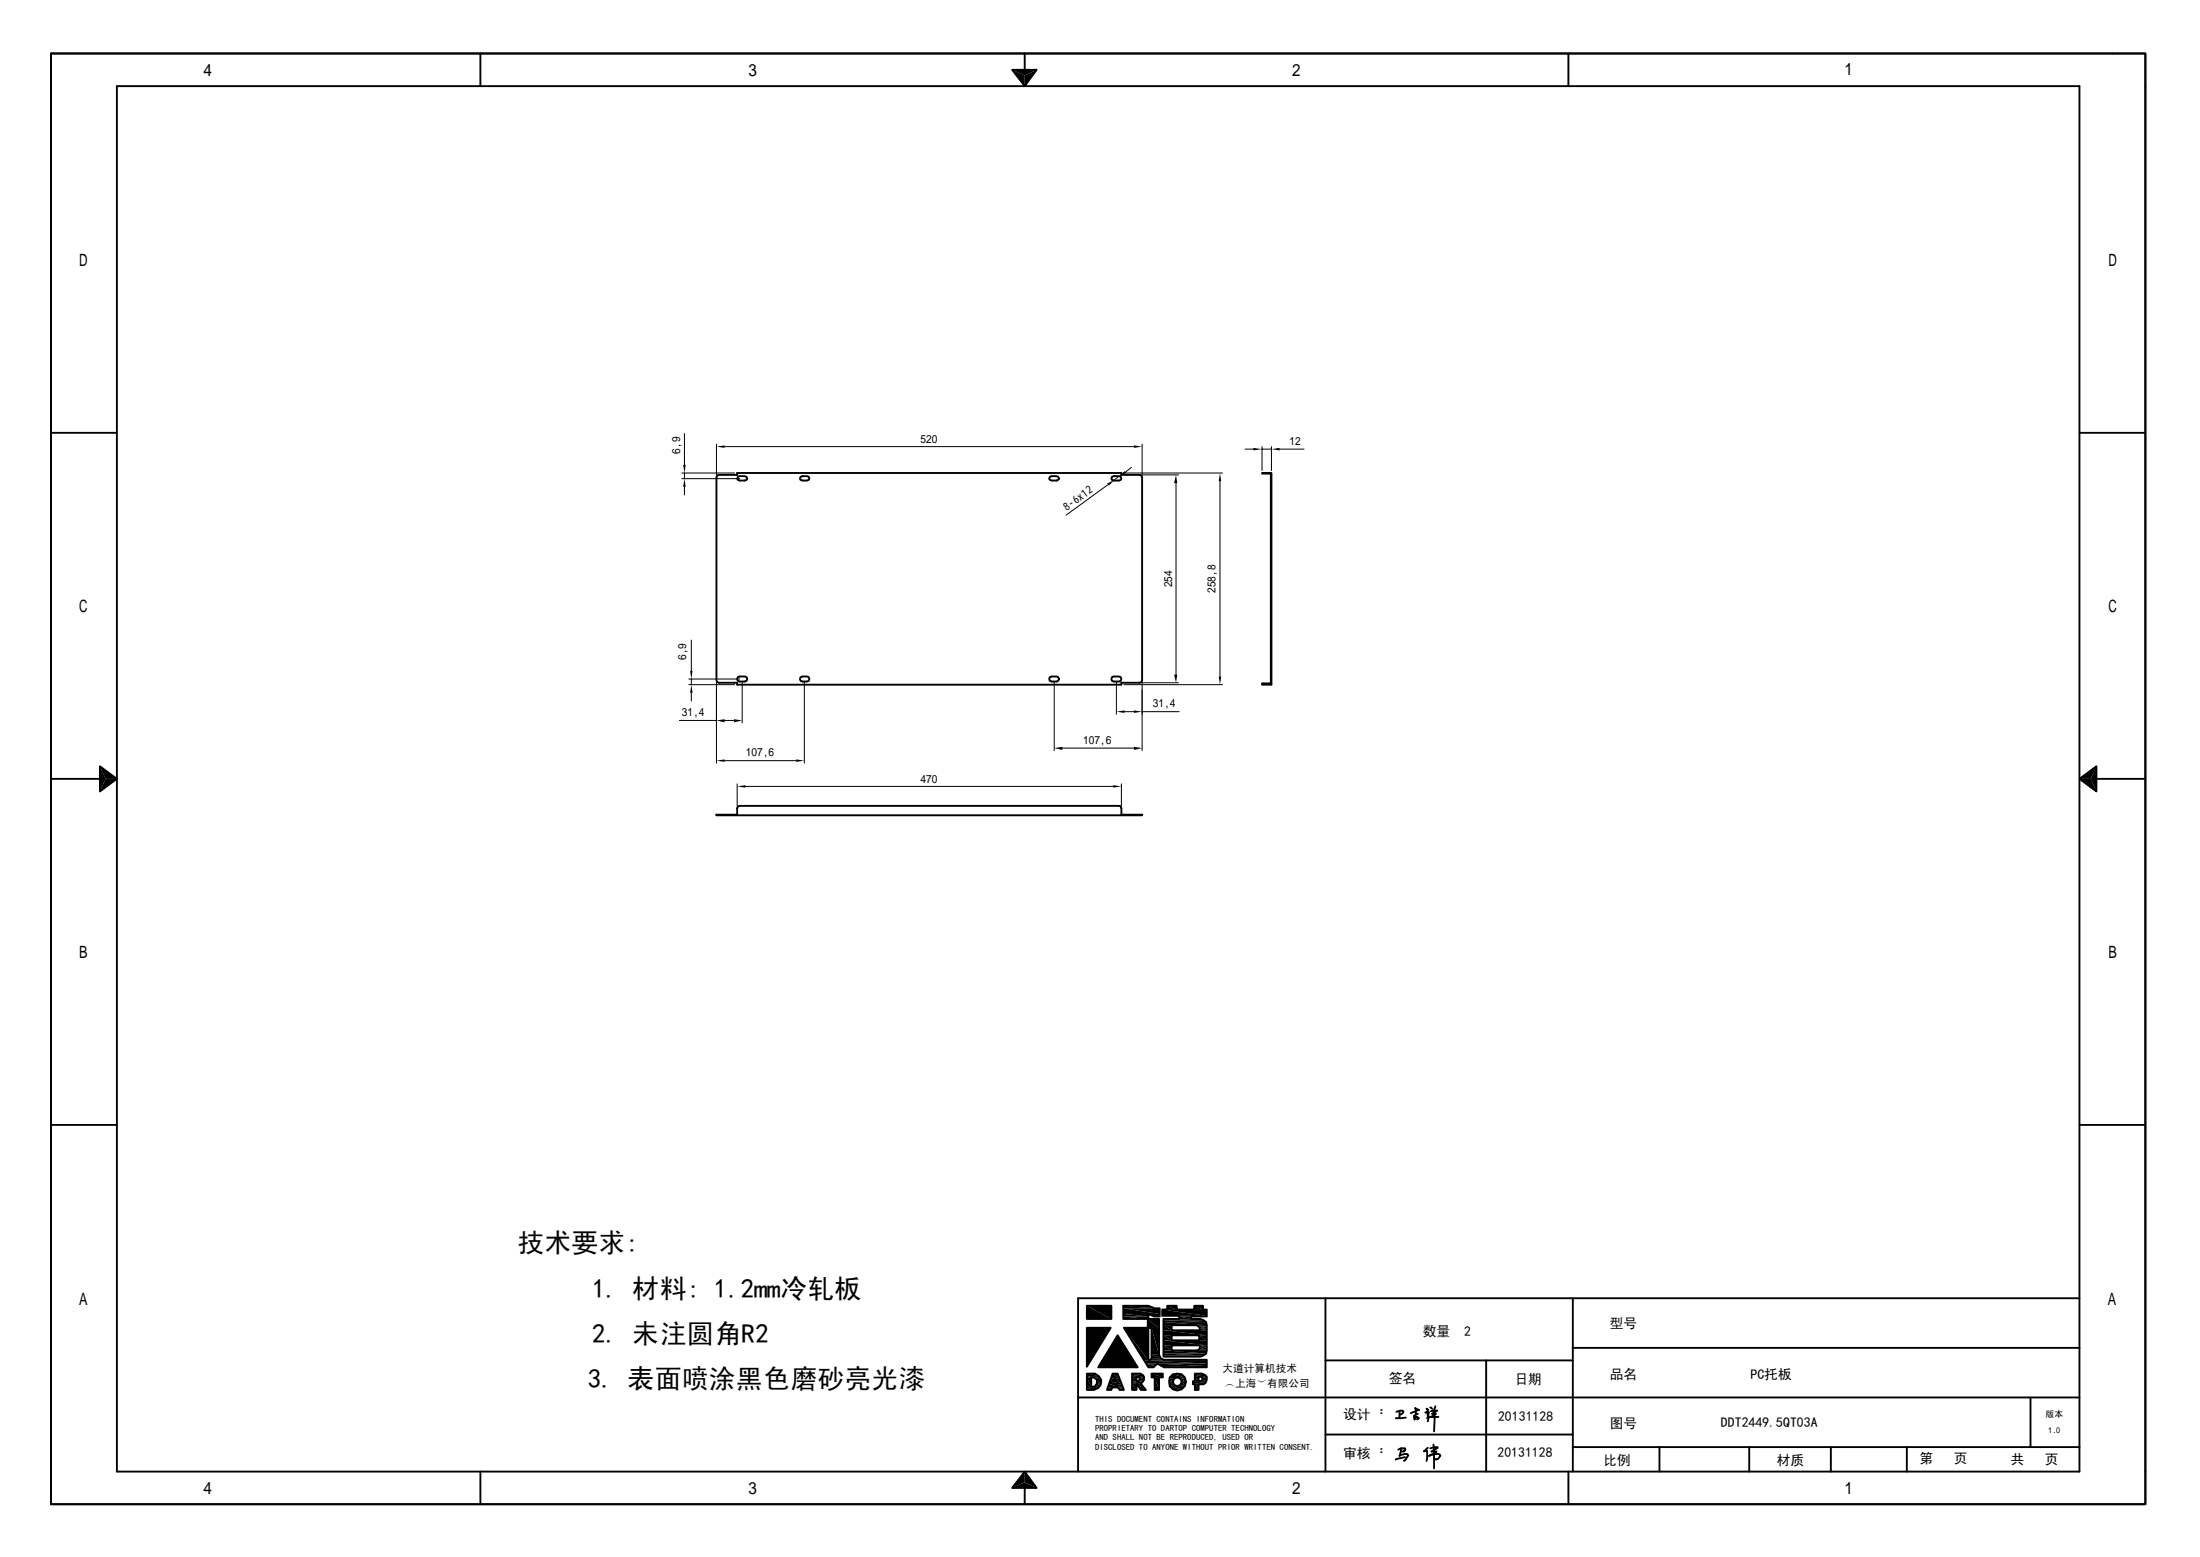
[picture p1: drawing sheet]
<svg xmlns="http://www.w3.org/2000/svg" width="297mm" height="210mm" viewBox="0 0 297 210" stroke-linecap="round" stroke-linejoin="round" font-family="sans-serif">
<g fill="none" stroke="#000" stroke-width=".25">
<path d="M6.9 7.2h282.4v195.6h-282.4zM15.8 11.6h264.6v186.8h-264.6zM64.8 7.2v4.4M136.5 9.4h3.3l-1.6 2.2zM138.2 7.2v2.2M211.5 7.2v4.4M6.9 58.3h8.9M280.4 58.3h8.9M96.7 64.1l.3-.1h2.4v-.2h51.8v.2h2.5l.2 .1 .1 .3v27.3l-.1 .3h-.2h-2.5v.3h-51.8v-.3h-2.4h-.3l-.1-.3v-27.3zM99.5 64.3l.9-.1 .3 .1 .1 .2-.1 .2-.3 .1h-.6l-.3-.1-.1-.2zM108 64.3l.8-.1 .3 .1v.2v.2l-.3 .1h-.6l-.2-.1-.1-.2zM141.6 64.3l.9-.1 .3 .3-.3 .3h-.7l-.2-.1-.1-.2z"/>
<path d="M150 64.3l.9-.1 .2 .1 .1 .2-.1 .2-.2 .1h-.7l-.2-.1-.1-.2zM170.2 63.8h1.3v28.5h-1.3v-.2h1.2v-28.2h-1.2zM99.5 91.3l.9-.1 .3 .1 .1 .2-.1 .3-.9 .1-.3-.1-.1-.3zM108 91.3l.8-.1 .3 .1v.2v.3l-.9 .1-.2-.1-.1-.3zM141.6 91.3l.9-.1 .3 .3-.3 .4h-.7l-.2-.1-.1-.3zM150 91.3l.9-.1 .2 .1 .1 .2-.1 .3-.9 .1-.2-.1-.1-.3zM6.9 105h6.6M13.5 103.3l2.3 1.7-2.3 1.7zM96.6 109.8h2.8v-.8l.1-.3 .3-.1h51.2l.1 .1 .1 .3v.8h2.8v.1h-57.4zM280.4 105l2.3-1.7v3.4zM282.7 105h6.6M6.9 151.7h8.9"/>
<path d="M280.4 151.7h8.9M146.6 179h3.2l-3.2 5.2zM146.6 176h3.3v1.8h-3.3zM151.5 176h3.4l.8 .4h.7v1.1h-.8l-.7-.4v.7h1.4v4.8l.3 .5 .4 .2h5.7v1h-5.7l-.9-.5-.6 .5h-.6l-3.3-5.3h3.2v-1.2h-3.3zM154.9 179h.4v4.1l-.3 .3h-.1zM156.7 176.5h.7v-.5h1.3v.5h2.4v-.5h1.1v.5h.5v1h-2.1v.3h1.3l.8 .4v.5v3.3v.5l-.8 .4h-5v-5.1h2.1v-.4h-2.3zM156.9 178.1h5.8M158 178.7h3.4l.4 .4v.2h-3.8zM158 179.9v.8h3.7v-.7h-3.7M178.7 175v23.4M212.1 175v23.4M280.4 175h-135v23.4"/>
<path d="M64.8 198.4v4.4M138.2 198.4l1.6 2.2h-3.3zM145.4 188.4h135M146.6 185.2v2.2h.9l.6-.3 .3-.4 .1-.7-.3-.5-.5-.3h-1M147.2 185.7h.3l.4 .3v.5l-.3 .5h-.4zM150 185.2h.7l.9 2.2h-.6l-.2-.4h-.8l-.1 .4h-.6zM150.4 185.9l.2 .7h-.5zM150.7 180l2.7 4.3h-5.3zM152.7 185.2h1.1l.3 .1a.75 .75 0 0 1-.2 1.2l.6 .9h-.6l-.6-.9v.9h-.6zM153.3 185.6h.2l.2 .2v.2l-.2 .2h-.2zM155.3 185.2h1.5v.5h-.5v1.7h-.6v-1.7h-.4zM156.1 183.8v.1"/>
<path d="M156.9 182.6h5.8M158 181.3v.7h3.4h.2l.2-.3v-.3h-3.8M158.2 185.3l.6-.1a1.15 1.15 0 0 1 1.1 1.4 1.15 1.15 0 0 1-1.7 .7 1.27 1.27 0 0 1 0-2zM161.1 185.2h1l.4 .1a.77 .77 0 0 1-.2 1.3h-.7v.8h-.5v-.8h-.2v-.4h.2zM161.6 185.6h.4l.2 .2v.2l-.3 .2h-.3zM178.7 183.4h33.4M178.7 193.4h33.4M188.3 190.3l.9-.1v.2l-.4 .3M188.6 195.4l.3-.1h.6v.2l-.2 .2h-.2M188.7 190.3v.9h-.5M189 195.3l-.3 1 .3-.2 .4-.1h.4l.1 .2-.4 .7h-.2M189.5 196.4l-1.3 .4"/>
<path d="M189.6 191.1l-.9 .1M190.3 190.5l1.1-.4-.5-.3v.9M190.7 191l.1 .4v-.3l.1-.1 .3 .1-.1 .3 .3-.2M191.2 190.6l-.5 .3M192 195.6h.5l-.1 1.3M192.2 190.4l.3-.1 .2 .1-.1 .1-.1 1.1M192.4 189.9l.2 .2M192.5 190.4v.4v.6v-.3l.3-.1M192.5 195.2l-.5 .5M192.9 189.8l.2 .1M192.9 195.3l.7-.2 .3 .1-.8 .5h.6l-.4 .3-.6 .3 .5-.2a.79 .79 0 0 1 1 .1 .6 .6 0 0 1-.7 .5M193 190.3l.8-.1-.7 .4h.5l-.7 .4h1.1"/>
<path d="M193.3 190.2l.2 .9-.1 1.9M193.3 194.7l.1 3.3M193.6 189.6l-.2 .5M200.4 183.4v15M211.5 198.4v4.4M212.1 195.1h68.3M212.1 181.7h68.3M223.8 195.1v3.3M235.9 195.1v3.3M246.9 195.1v3.3M257.1 195.1v3.3M273.8 188.4v6.7"/>
<path d="M138.2 200.6v2.2"/>
<circle cx="158.8" cy="186.3" r=".6"/>
</g>
<g fill="#000">
<path d="M138.2 10.2l1.6-.8-1.6 2.2zM136.5 9.4h3.3l-1.6 .8zM136.5 9.4l1.7 .8v1.4zM92.3 64.5l.2 1.1h-.4zM92.1 62.7h.4l-.2 1.1zM96.6 60.2l1.1-.2v.4zM149.3 65.2l1-.5-.8 .8zM150.8 64.3l.9-.8 .1 .3zM152.9 60l1.1 .2-1.1 .2zM158.6 64l.2 1.1h-.5zM164.5 63.8l.2 1.1h-.3zM169 60.4l1.2 .2-1.2 .1z"/>
<path d="M171.5 60.6l1.1-.2v.3zM93.2 92.3l.2 1.1h-.3zM93.1 90.4h.3l-.2 1.1zM96.6 97.1l1.1-.1v.4zM99 97l1.1 .1-1.1 .3zM150.6 95.9l1.1-.1v.3zM152.9 95.8l1.1 .1-1.1 .2zM158.3 90.9h.5l-.2 1.1zM164.4 91.2h.3l-.2 1.1zM14.2 105h1.6l-2.3 1.7zM13.5 103.3l.7 1.7-.7 1.7zM13.5 103.3l2.3 1.7h-1.6z"/>
<path d="M96.6 102.5l1.1-.1v.3zM99.4 106l1.1-.2v.4zM107.4 102.4l1.1 .1-1.1 .2zM142.2 100.9l1.1-.2v.4zM150.1 105.8l1.1 .2-1.1 .2zM152.9 100.7l1.1 .2-1.1 .2zM280.4 105l2.3-1.7-.7 1.7zM282.7 103.3v3.4l-.7-1.7zM280.4 105h1.6l.7 1.7zM146.6 176l3.3 1.8h-3.3zM146.6 176h3.3v1.8zM146.6 179h3.2l-3.2 5.2z"/>
<path d="M151.5 176.4l4.9 .7h-4.9zM151.5 176.4h4.9v.7zM151.6 179l3.3 4.4h-.5zM151.6 179h3.3v4.4zM154.8 177.8l1.5 .1h-1.5zM154.8 177.8h1.5v.1zM154.8 177.9l1.5 1.1h-1.5zM154.8 177.9h1.5v1.1zM154.9 177.1l1.5 .4h-.8zM154.9 177.1h1.5v.4zM154.9 179h1.4zM155.3 179l1 3.6h-1z"/>
<path d="M155.3 179h1v3.6zM156.7 176.5l6 .9h-6zM156.7 176.5h6v.9zM156.9 178.7l1.1 .6h-1.1zM156.9 178.7h1.1v.6zM156.9 179.3l5.8 .7h-5.8zM156.9 179.3h5.8v.7zM157.4 176l1.3 .5h-1.3zM157.4 176h1.3v.5zM159 177.5l1.6 .3h-1.6zM159 177.5h1.6v.3zM161.1 176l1.1 .5h-1.1z"/>
<path d="M161.1 176h1.1v.5zM161.4 178.7l1.3 .1h-1.1zM161.4 178.7h1.3v.1zM161.6 178.8l1.1 .3h-.9zM161.6 178.8h1.1v.3zM161.8 179.1l.9 .2h-.9zM161.8 179.1h.9v.2zM138.2 198.4l1.6 2.2-1.6-.8zM136.5 200.6l1.7-.8 1.6 .8zM138.2 198.4v1.4l-1.7 .8zM146.6 185.2l1.6 .3h-1.6zM146.6 185.2h1.1l.5 .3z"/>
<path d="M146.6 185.5l1.7 .2h-1.7zM146.6 185.5h1.6l.1 .2zM146.6 185.7l.6 1.3h-.6zM146.6 185.7h.6v1.3zM146.6 187l1.5 .1h-1.5zM146.6 187h1.7l-.2 .1zM146.6 187.1l.9 .3h-.9zM146.6 187.1h1.5l-.6 .3zM147.5 185.7l.9 .3h-.5zM147.5 185.7h.8l.1 .3zM147.8 186.7l.5 .3h-.7zM147.8 186.7h.6l-.1 .3z"/>
<path d="M147.9 186h.6zM147.9 186l.5 .5h-.5zM147.9 186h.6l-.1 .5zM147.8 186.7l.1-.2 .5 .2zM147.9 186.5h.5v.2zM149.4 187l.5 .4h-.6zM149.4 187h.6l-.1 .4zM149.5 186.6h1.7l.2 .4zM149.8 185.9l.3 .7h-.6zM149.8 185.9h.6l-.3 .7zM150 185.2l1 .7h-1.2zM150 185.2h.7l.3 .7z"/>
<path d="M150.4 185.9l.8 .7h-.6zM150.4 185.9h.6l.2 .7zM150.7 180l2.7 4.3h-5.3zM150.8 187l.8 .4h-.6zM150.8 187h.6l.2 .4zM152.7 185.2l1.4 .1h-1.4zM152.7 185.2h1.1l.3 .1zM152.7 185.3l1.6 .3h-1.6zM152.7 185.3h1.4l.2 .3zM152.7 185.6l.6 .6h-.6zM152.7 185.6h.6v.6zM152.7 186.2l1.4 .1h-1.4z"/>
<path d="M152.7 186.2h1.5l-.1 .1zM152.7 186.3l1.2 .2h-1.2zM152.7 186.3h1.4l-.2 .2zM152.7 186.5l.6 .9h-.6zM152.7 186.5h.6v.9zM153.3 186.5h.6zM153.3 186.5l1.2 .9h-.6zM153.3 186.5h.6l.6 .9zM153.5 185.6h.8zM153.5 185.6l.8 .2h-.6zM153.5 185.6h.8v.2zM153.7 185.8l.6 .2h-.6z"/>
<path d="M153.7 185.8h.6v.2zM153.7 186h.6zM153.5 186.2l.2-.2 .5 .2zM153.7 186h.6l-.1 .2zM154.6 183.8l1.5 .1h-1.5zM154.6 183.8h1.5v.1zM154.6 183.9l1.3 .3h-1.1zM154.6 183.9h1.5l-.2 .3zM154.8 184.2l.7 .1h-.6zM154.8 184.2h1.1l-.4 .1zM155.3 182.6l1.3 .5h-1.3zM155.3 182.6h1l.3 .5z"/>
<path d="M155.3 183.1h1.3zM155.1 183.3l.2-.2 1.7 .2zM155.3 183.1h1.3l.4 .2zM155.3 185.2l1.5 .5h-1.5zM155.3 185.2h1.5v.5zM155.3 185.7h1zM155.7 185.7l.6 1.7h-.6zM155.7 185.7h.6v1.7zM156.9 180l1.1 .7h-1.1zM156.9 180h1.1v.7zM156.9 180.7l5.8 .7h-5.8zM156.9 180.7h5.8v.7z"/>
<path d="M156.9 181.4l1.1 .6h-1.1zM156.9 181.4h1.1v.6zM157.7 186.3l.6 .4h-.6zM157.7 186.3h.5l.1 .4zM157.7 185.7l.6 .2h-.6zM157.7 185.7h1.1l-.5 .2zM157.7 185.9l.5 .4h-.5zM157.7 185.9h.6l-.1 .4zM157.7 186.7l1.1 .2h-1.1zM157.7 186.7h.6l.5 .2zM157.7 186.9h1.1zM157.7 185.7h1.1z"/>
<path d="M157.8 185.7h1zM157.8 186.9l1.6 .4h-1.2zM157.8 186.9h2l-.4 .4zM158.2 185.3l1.6 .4h-2zM158.2 185.3h1.2l.4 .4zM158.2 187.3h1.2l-.6 .2zM158.2 185.3l.6-.1 .6 .1zM158.8 185.7h1zM158.8 185.7l1 .2h-.6zM158.8 185.7h1v.2zM158.8 186.9h1zM159.2 185.9l.7 .4h-.5z"/>
<path d="M159.2 185.9h.6l.1 .4zM158.8 186.9l.4-.2 .6 .2zM159.2 186.7h.6v.2zM159.4 186.3l.4 .4h-.6zM159.4 186.3h.5l-.1 .4zM160.9 186.2l1.7 .3h-1.7zM160.9 186.2h1.8l-.1 .3zM160.9 186.5l1.4 .1h-1.4zM160.9 186.5h1.7l-.3 .1zM160.9 186.6h.7zM161.1 185.2l1.4 .1h-1.4zM161.1 185.2h1l.4 .1z"/>
<path d="M161.1 185.3l1.6 .3h-1.6zM161.1 185.3h1.4l.2 .3zM161.1 185.6l.5 .6h-.5zM161.1 185.6h.5v.6zM161.1 186.2h1.6zM161.1 186.6l.5 .8h-.5zM161.1 186.6h.5v.8zM161.4 182h1.3zM161.4 182h.2h1.1zM161.6 182h1.1zM161.7 180l1 .7h-1zM161.7 180h1v.7z"/>
<path d="M161.8 181.4l.9 .3h-.9zM161.8 181.4h.9v.3zM161.8 181.7l.9 .3h-1.1zM161.8 181.7h.9v.3zM162 185.6h.7zM162 185.6l.7 .2h-.5zM162 185.6h.7v.2zM162.2 185.8l.5 .2h-.5zM162.2 185.8h.5v.2zM162.2 186h.5zM161.9 186.2l.3-.2 .5 .2zM162.2 186h.5v.2z"/>
</g>
<path d="M151.5 176.2h4.2M151.5 177.3h3.4M151.5 177.6h3.4M156.1 184h6.6" fill="none" stroke="#000" stroke-width=".34"/>
<g fill="none" stroke="#000" stroke-width=".13">
<path d="M92.3 58.4v4.3M96.6 59.9v4.1M154 59.9v4.1h4.9M92 63.8h7.1M92 64.5h7.8M92.3 63.8v.7M92.3 65.6v1.1M97.7 60.2h55.2M149.4 65.4l-5.6 4M150.8 64.3l-.5 .4M151.6 63.8h13.3M152.6 63l-.9 .7"/>
<path d="M158.6 65.1v25.8M164.5 64.9v26.3M167.9 60.6h1.1M170.2 60.2v3.2M170.2 60.6h1.3M171.5 60.2v3.2M172.6 60.6h3.3M91.6 97.1h5M92.9 92.3h6.2M92.9 91.5h6.9M93.2 86.3v4.1M93.2 91.5v.8"/>
<path d="M93.2 93.4v1.1M96.6 92v10.9M97.7 97.1h1.3M100.1 91.9v5.6M108.5 91.9v11M142.2 91.9v9.3M150.6 91.9v4.4M151.6 92.3h13.3M151.7 95.9h1.2M154 95.9h5M158.9 92h-4.9v9.2M97.7 102.5h9.7"/>
<path d="M99.4 105.7v2.9M100.5 106h49.6M143.3 100.9h9.6M151.2 105.7v2.9M151.5 177.8h4.8M151.6 179h4.7M156.7 176.5h5.5M156.9 177.8h3.7M156.9 178.7h5.8M159 177.4h3.7M155 183.4h7.7M155.1 183.3h7.6"/>
</g>
<path d="M156.9 178.4h5.8M149.4 186.8h2M154.4 183.6h8.3M156.9 182.3h5.8" fill="none" stroke="#000" stroke-width=".42"/>
<path d="M156.9 177.9h5.4M156.5 184.2h6.2M156.9 182.8h5.4" fill="none" stroke="#000" stroke-width=".17"/>
<g font-size="3.6">
<text x="69.8" y="168.8">技术要求:</text>
<text x="79.9" y="175">1. 材料: 1.2mm冷轧板</text>
<text x="79.9" y="181">2. 未注圆角R2</text>
<text x="79.3" y="187.1">3. 表面喷涂黑色磨砂亮光漆</text>
</g>
<g font-size="1.9">
<text x="217.1" y="179.1">型号</text>
<text x="191.9" y="180.1">数量</text>
<text x="197.5" y="180.1">2</text>
<text x="217.1" y="185.9">品名</text>
<text x="236.1" y="185.9">PC托板</text>
<text x="181.1" y="191.4">设计：</text>
<text x="187.3" y="186.5">签名</text>
<text x="202" y="191.6">20131128</text>
<text x="204.2" y="186.6">日期</text>
<text x="181.1" y="196.6">审核：</text>
<text x="201.9" y="196.4">20131128</text>
<text x="216.2" y="197.5">比例</text>
<text x="217.1" y="192.5">图号</text>
<text x="232.1" y="192.4">DDT2449.5QT03A</text>
<text x="239.6" y="197.5">材质</text>
<text x="258.8" y="197.3">第</text>
<text x="263.5" y="197.3">页</text>
<text x="271.1" y="197.4">共</text>
<text x="275.8" y="197.4">页</text>
</g>
<g font-size="1.5">
<text x="91.7" y="61.1" transform="rotate(-90 91.7 61.1)">6,9</text>
<text x="145.1" y="67.9" transform="rotate(-36 145.1 67.9)">6x12</text>
<text x="158.1" y="79.2" transform="rotate(-90 158.1 79.2)">254</text>
<text x="163.9" y="79.9" transform="rotate(-90 163.9 79.9)">258,8</text>
<text x="92.6" y="89" transform="rotate(-90 92.6 89)">6,9</text>
</g>
<g font-size="1.4">
<text x="164.9" y="185">大道计算机技术</text>
<text x="165.1" y="187">（上海）有限公司</text>
</g>
<g font-size="1.2">
<text x="147.7" y="191.7">THIS DOCUMENT CONTAINS INFORMATION</text>
<text x="275.9" y="191">版本</text>
<text x="147.7" y="194.2">AND SHALL NOT BE REPRODUCED, USED OR</text>
<text x="147.7" y="192.9">PROPRIETARY TO DARTOP COMPUTER TECHNOLOGY</text>
<text x="147.7" y="195.4">DISCLOSED TO ANYONE WITHOUT PRIOR WRITTEN CONSENT.</text>
</g>
</svg>
